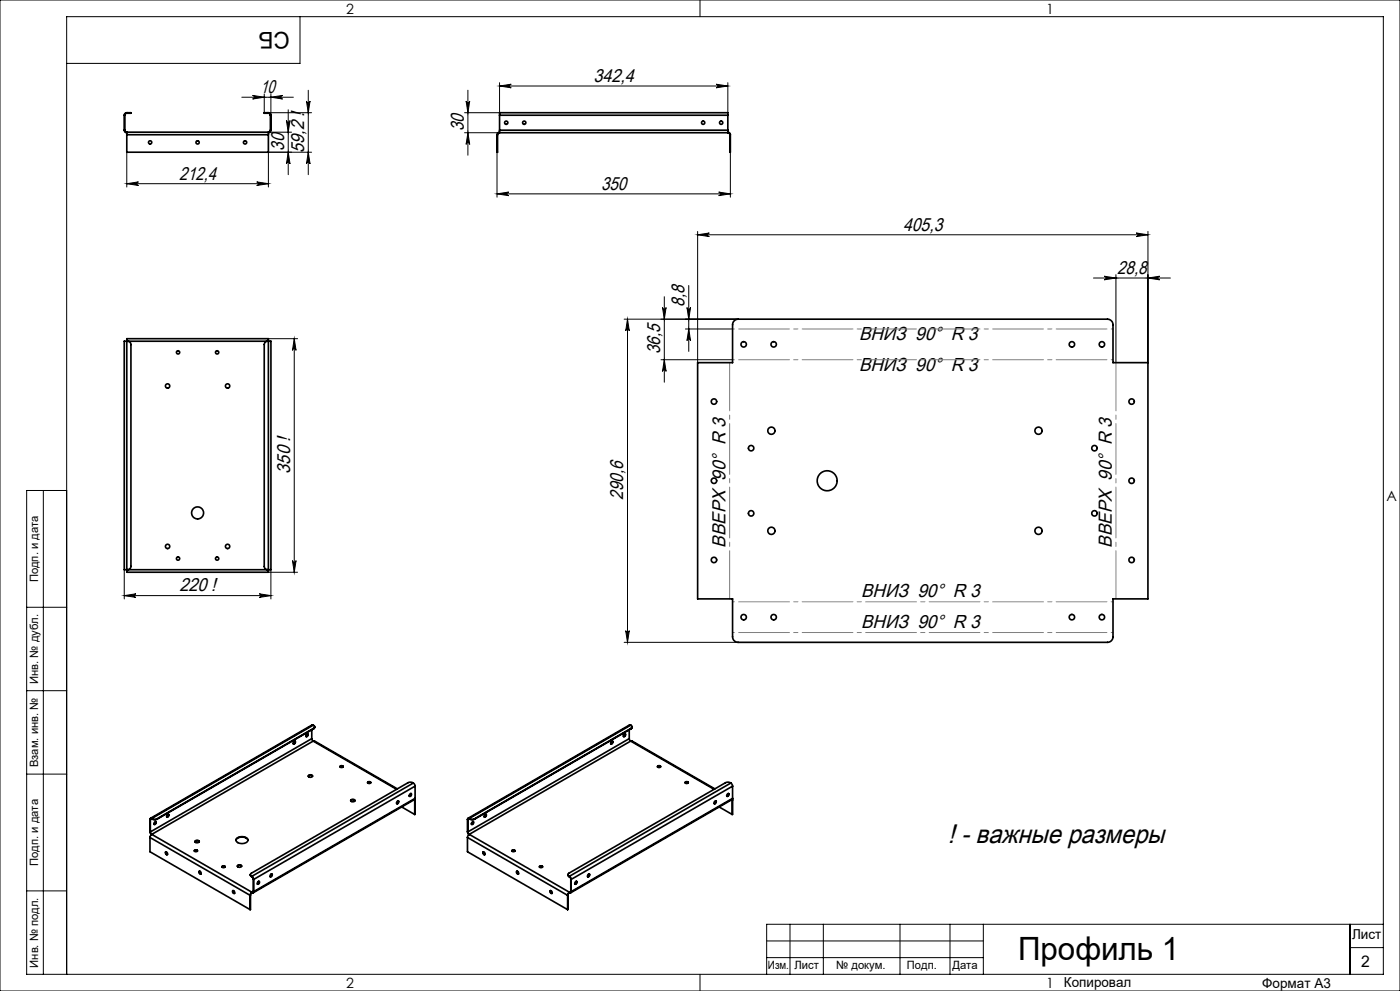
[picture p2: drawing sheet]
<svg xmlns="http://www.w3.org/2000/svg" width="420mm" height="297mm" viewBox="0 0 420 297" stroke-linecap="round" stroke-linejoin="round" font-family="sans-serif">
<g fill="none" stroke="#000" stroke-width=".3">
<path d="M0 0h420v297h-420zM90 5v14h-70M210 0v5M72.5 29.1h15.5M75.8 28.6l3.5 .5-3.5 .6a.54 .54 0 0 0 .5-.6 .54 .54 0 0 0-.5-.5zM79.3 28.1v5.7M80.5 33.8h13M80.5 39.6h7M81.3 28.1v6.4M81.3 29.1l3.5-.5a.54 .54 0 0 0-.5 .5 .54 .54 0 0 0 .5 .6zM85.9 36.1a.54 .54 0 0 0 .6 .5 .54 .54 0 0 0 .5-.5l-.5 3.5zM86.5 32.9v19.4"/>
<path d="M91.9 30.3a.54 .54 0 0 0 .6 .5 .54 .54 0 0 0 .5-.5l-.5 3.5zM92.5 27v25.3M139.4 39.8h10.5M139.8 30.3a.54 .54 0 0 0 .6 .5 .54 .54 0 0 0 .5-.5l-.5 3.5zM140.4 39.8l.5 3.5a.54 .54 0 0 0-.5-.5 .54 .54 0 0 0-.6 .5zM140.4 27v19.5M149.9 24.8v9h-10.5M149.9 25.8h68.4M149.9 25.8l3.5-.6a.54 .54 0 0 0-.5 .6 .54 .54 0 0 0 .5 .5zM214.8 25.2l3.5 .6-3.5 .5a.54 .54 0 0 0 .6-.5 .54 .54 0 0 0-.6-.6zM218.3 24.8v9M38 45.6v10.5"/>
<path d="M38 55.1h42.5M38 55.1l3.5-.6a.54 .54 0 0 0-.5 .6 .54 .54 0 0 0 .5 .5zM77 54.5l3.5 .6-3.5 .5a.54 .54 0 0 0 .5-.5 .54 .54 0 0 0-.5-.6zM86.5 45.6l.5 3.5a.54 .54 0 0 0-.5-.5 .54 .54 0 0 0-.6 .5zM92.5 45.6l.5 3.5a.54 .54 0 0 0-.5-.5 .54 .54 0 0 0-.6 .5zM93.5 45.6h-13v10.5M149.1 45.6v13.5M149.1 58.1h70M149.1 58.1l3.5-.5a.54 .54 0 0 0-.5 .5 .54 .54 0 0 0 .5 .5zM215.6 57.6l3.5 .5-3.5 .5a.54 .54 0 0 0 .5-.5 .54 .54 0 0 0-.5-.5zM219.1 45.6v13.5M209.3 70.4l3.5-.6a.54 .54 0 0 0-.5 .6 .54 .54 0 0 0 .5 .5z"/>
<path d="M209.3 69.4v39.3M209.3 70.4h135.1M340.9 69.8l3.5 .6-3.5 .5a.54 .54 0 0 0 .5-.5 .54 .54 0 0 0-.5-.6zM344.4 69.4v39.3M187.2 95.7h34.2M188.2 95.7l.6 3.5a.54 .54 0 0 0-.6-.6 .54 .54 0 0 0-.5 .6zM188.2 95.7v96.8M198.8 92.2a.54 .54 0 0 0 .5 .5 .54 .54 0 0 0 .5-.5l-.5 3.5zM199.3 88.9v25.6M205.6 98.6h14.2M206.1 92.2a.54 .54 0 0 0 .5 .5 .54 .54 0 0 0 .6-.5l-.6 3.5zM206.6 85.6v19.7"/>
<path d="M206.6 98.6l.6 3.5a.54 .54 0 0 0-.6-.5 .54 .54 0 0 0-.5 .5zM328 83.3h23.1M331.3 82.8l3.5 .5-3.5 .6a.54 .54 0 0 0 .5-.6 .54 .54 0 0 0-.5-.5zM334.8 82.3v26.4M344.4 83.3l3.5-.5a.54 .54 0 0 0-.5 .5 .54 .54 0 0 0 .5 .6zM80.5 101.5h8.8M88.3 101.5l.5 3.5a.54 .54 0 0 0-.5-.5 .54 .54 0 0 0-.6 .5zM88.3 101.5v70M198.3 107.8h21.5M199.3 107.8l.5 3.5a.54 .54 0 0 0-.5-.5 .54 .54 0 0 0-.5 .5zM13 147v145M20 147h-12v145h407v-287h-395v287"/>
<path d="M37.3 178.5l3.5-.5a.54 .54 0 0 0-.5 .5 .54 .54 0 0 0 .5 .5zM37.3 170.8v8.7M37.3 178.5h44M77.8 178l3.5 .5-3.5 .5a.54 .54 0 0 0 .5-.5 .54 .54 0 0 0-.5-.5zM80.5 171.5h8.8M81.3 170.8v8.7M87.7 168a.54 .54 0 0 0 .6 .5 .54 .54 0 0 0 .5-.5l-.5 3.5zM8 182h12M187.2 192.5h34.2M187.7 189a.54 .54 0 0 0 .5 .5 .54 .54 0 0 0 .6-.5l-.6 3.5zM8 207h12M8 232h12"/>
<path d="M8 267h12M237 277v15M247 277v15M270 277v15M285 277v15M295 277v15M405 277v15M415 277h-185v15M210 292v5M230 287h65M230 282h65M405 284h10"/>
</g>
<path d="M219.8 98.6h114.1M219.8 107.8h114.1M333.9 180.4h-114.1M333.9 189.6h-114.1" fill="none" stroke="#808080" stroke-width=".3" stroke-dasharray="15.2 1.3 1.3 1.3" stroke-dashoffset="-1.8"/>
<path d="M334.8 108.7v70.8M218.9 179.5v-70.8" fill="none" stroke="#808080" stroke-width=".3" stroke-dasharray="15.2 1.3 1.3 1.3" stroke-dashoffset=".8"/>
<g fill="#000">
<path d="M81.3 29.1l3.5-.5a.54 .54 0 0 0-.5 .5 .54 .54 0 0 0 .5 .6zM75.8 28.6l3.5 .5-3.5 .6a.54 .54 0 0 0 .5-.6 .54 .54 0 0 0-.5-.5zM214.8 25.2l3.5 .6-3.5 .5a.54 .54 0 0 0 .6-.5 .54 .54 0 0 0-.6-.6zM149.9 25.8l3.5-.6a.54 .54 0 0 0-.5 .6 .54 .54 0 0 0 .5 .5zM344.4 83.3l3.5-.5a.54 .54 0 0 0-.5 .5 .54 .54 0 0 0 .5 .6zM331.3 82.8l3.5 .5-3.5 .6a.54 .54 0 0 0 .5-.6 .54 .54 0 0 0-.5-.5zM340.9 69.8l3.5 .6-3.5 .5a.54 .54 0 0 0 .5-.5 .54 .54 0 0 0-.5-.6zM209.3 70.4l3.5-.6a.54 .54 0 0 0-.5 .6 .54 .54 0 0 0 .5 .5z"/>
<path d="M85.9 36.1a.54 .54 0 0 0 .6 .5 .54 .54 0 0 0 .5-.5l-.5 3.5zM86.5 45.6l.5 3.5a.54 .54 0 0 0-.5-.5 .54 .54 0 0 0-.6 .5zM88.3 101.5l.5 3.5a.54 .54 0 0 0-.5-.5 .54 .54 0 0 0-.6 .5zM87.7 168a.54 .54 0 0 0 .6 .5 .54 .54 0 0 0 .5-.5l-.5 3.5zM188.2 95.7l.6 3.5a.54 .54 0 0 0-.6-.6 .54 .54 0 0 0-.5 .6zM187.7 189a.54 .54 0 0 0 .5 .5 .54 .54 0 0 0 .6-.5l-.6 3.5z"/>
<path d="M38 55.1l3.5-.6a.54 .54 0 0 0-.5 .6 .54 .54 0 0 0 .5 .5zM77 54.5l3.5 .6-3.5 .5a.54 .54 0 0 0 .5-.5 .54 .54 0 0 0-.5-.6zM37.3 178.5l3.5-.5a.54 .54 0 0 0-.5 .5 .54 .54 0 0 0 .5 .5zM77.8 178l3.5 .5-3.5 .5a.54 .54 0 0 0 .5-.5 .54 .54 0 0 0-.5-.5z"/>
<path d="M92.5 45.6l.5 3.5a.54 .54 0 0 0-.5-.5 .54 .54 0 0 0-.6 .5zM91.9 30.3a.54 .54 0 0 0 .6 .5 .54 .54 0 0 0 .5-.5l-.5 3.5zM140.4 39.8l.5 3.5a.54 .54 0 0 0-.5-.5 .54 .54 0 0 0-.6 .5zM139.8 30.3a.54 .54 0 0 0 .6 .5 .54 .54 0 0 0 .5-.5l-.5 3.5zM206.6 98.6l.6 3.5a.54 .54 0 0 0-.6-.5 .54 .54 0 0 0-.5 .5zM206.1 92.2a.54 .54 0 0 0 .5 .5 .54 .54 0 0 0 .6-.5l-.6 3.5zM199.3 107.8l.5 3.5a.54 .54 0 0 0-.5-.5 .54 .54 0 0 0-.5 .5zM198.8 92.2a.54 .54 0 0 0 .5 .5 .54 .54 0 0 0 .5-.5l-.5 3.5z"/>
<path d="M149.1 58.1l3.5-.5a.54 .54 0 0 0-.5 .5 .54 .54 0 0 0 .5 .5zM215.6 57.6l3.5 .5-3.5 .5a.54 .54 0 0 0 .5-.5 .54 .54 0 0 0-.5-.5z"/>
</g>
<g fill="none" stroke="#000" stroke-width=".5">
<path d="M37.3 39l.2 .6 .5 .2M37.3 34.5h.1M37.3 39h.1M37.3 34.5v4.5M37.4 39l.2 .4 .4 .2M37.4 34.5v4.5M38 39.6v.8M38 33.8l-.5 .2-.2 .5M38 33.9l-.4 .2-.2 .4M38 33.8v.1M38 39.6h42.5M38 33.9h.3"/>
<path d="M38 33.8h.3M38.3 33.8h1v.1h-1M38.3 33.8v.1M80.3 33.8h-1v.1h1M80.3 33.8v.1M80.3 33.9h.2M80.3 33.8h.2M80.5 39.6v.8M80.5 33.9l.4 .2 .2 .4M80.5 33.8l.6 .2 .2 .5M80.5 33.8v.1M81.1 39l-.2 .4-.4 .2"/>
<path d="M81.1 34.5h.2M81.1 39h.2M81.1 34.5v4.5M81.3 39l-.2 .6-.6 .2M81.3 34.5v4.5M149.9 39v.8M149.9 34.5v-.7h68.4v.7M149.9 39.6l-.6 .2-.2 .6M149.9 39.8l-.5 .2-.1 .4M149.9 34.5h68.4M149.9 39h68.4M149.9 39.8h68.4"/>
<path d="M149.9 34.5v4.5M218.3 39v.8M218.3 39.6l.6 .2 .2 .6M218.3 39.8l.5 .2 .1 .4M218.3 34.5v4.5M38 40.4v5.2h42.5v-5.2M38 40.4h42.5M149.1 40.4v5.2h.2v-5.2M149.1 40.4h.2M218.9 40.4v5.2h.2v-5.2M218.9 40.4h.2M220.3 96.1l1.1-.4h110.8a1.67 1.67 0 0 1 1.7 1.6v11.4h10.5v70.8h-10.5v11.3a1.67 1.67 0 0 1-1.7 1.7h-110.8a1.67 1.67 0 0 1-1.6-1.7v-11.3h-10.5v-70.8h10.5v-11.4z"/>
<path d="M38 102.3h-.7v68.4h.7M38 102.3v-.8h42.5v.8M38 102.3v68.4M38 102.3h42.5M38.3 102.3a1 1 0 0 1 1 1v66.4a1 1 0 0 1-1 1M80.3 102.3a1 1 0 0 0-1 1v66.4a1 1 0 0 0 1 1M80.5 102.3h.8v68.4h-.8M80.5 102.3v68.4M38 170.7v.8h42.5v-.8M38 170.7h42.5M92.3 219.9l-.1 .5-.4 .3M93.5 218.7v2.7"/>
<path d="M94 217.3a.48 .48 0 0 1 .4 .4 .48 .48 0 0 1-.3 .6M94 217.3h-.4l-48.5 28M94 217.3l-48.5 28M94.1 218.3l-47 27.1M94.1 218.3v.1M94.1 218.4l-47 27.1M94.4 217.8l-.3 .6M187.5 219.9v.5l-.4 .3M188.8 218.7v2.7M189.2 217.3a.48 .48 0 0 1 .4 .4 .48 .48 0 0 1-.2 .6M189.2 217.3h-.4l-48.4 28M189.2 217.3l-48.4 28"/>
<path d="M189.4 218.3l-47 27.1M189.4 218.3v.1M189.4 218.4l-47 27.1M189.7 217.8l-.3 .6M88.2 222.3l.2-.2a.4 .4 0 0 1 .1 .6 .4 .4 0 0 1-.6 .1zM88.5 222.1l-.1 .5-.4 .3M92 220.1l.2-.2a.4 .4 0 0 1 .2 .6 .4 .4 0 0 1-.6 .1zM92.5 232.6a.81 .81 0 0 1 1.3 0M92.6 232.4a.57 .57 0 0 1 .7-.3 .57 .57 0 0 1 .3 .7 .61 .61 0 0 1-.7 .2 .61 .61 0 0 1-.3-.6zM93.5 221.4l.5 .7M93.5 221.4l-48.4 27.9M94 222.1h.3l24.9 14.3"/>
<path d="M94 222.1l-48.5 28M94 222.1l25 14.5M102 229.8l.5-.2 .4 .2M102 229.6a.43 .43 0 0 1 .6-.2 .43 .43 0 0 1 .2 .5l-.5 .1zM105.2 240a.81 .81 0 0 1 1.3 0M105.3 239.7a.57 .57 0 0 1 .7-.2 .57 .57 0 0 1 .3 .7 .61 .61 0 0 1-.6 .1 .61 .61 0 0 1-.4-.6zM110.3 234.6l.5-.2 .4 .2M110.3 234.4a.43 .43 0 0 1 .5-.2 .43 .43 0 0 1 .3 .5h-.7zM122.8 238.5l.2 .1M123 238l.2-.2a.4 .4 0 0 1 .2 .6 .4 .4 0 0 1-.6 .1zM123.3 237.8l-.1 .5-.4 .3M124 234.7l.5 .9"/>
<path d="M124 234.7l-.7-.3-.9 .2-47 27.1a.43 .43 0 0 0-.3 .4 .43 .43 0 0 0 .3 .4M124 234.7l-48.4 27.9M124.2 239.7l.2 .1M124.4 239.6v.2M124.4 239.6l-48.5 28M124.4 239.8v4.3M124.5 239.5v.3M124.5 239.3l-.1 .3M124.5 235.6l-48.4 28M124.5 239.3l-48.4 27.9M124.5 235.6v3.7M124.5 239.8l-.1 4.3"/>
<path d="M124.5 239.8h-.1M183.4 222.3l.3-.2a.4 .4 0 0 1 .1 .6 .4 .4 0 0 1-.6 .1zM183.7 222.1v.5l-.5 .3M187.2 220.1l.3-.2a.4 .4 0 0 1 .1 .6 .4 .4 0 0 1-.6 .1zM188.8 221.4l.4 .7M188.8 221.4l-48.4 27.9M189.2 222.1h.4l24.9 14.3M189.2 222.1l-48.4 28M189.2 222.1l25 14.5M197.2 229.8l.5-.2 .5 .2M197.3 229.6a.43 .43 0 0 1 .5-.2 .43 .43 0 0 1 .3 .5l-.6 .1zM205.5 234.6l.5-.2 .5 .2"/>
<path d="M205.5 234.4a.43 .43 0 0 1 .6-.2 .43 .43 0 0 1 .2 .5h-.6zM218 238.5l.2 .1M218.2 238l.3-.2a.4 .4 0 0 1 .1 .6 .4 .4 0 0 1-.6 .1zM218.5 237.8v.5l-.4 .3M219.2 234.7l.6 .9M219.2 234.7l-.6-.3-.9 .2-47.1 27.1a.43 .43 0 0 0-.2 .4 .43 .43 0 0 0 .2 .4M219.2 234.7l-48.4 27.9M219.5 239.7l.2 .1M219.6 239.6l.1 .2M219.6 239.6l-48.4 28M219.7 239.8v4.3M219.7 239.5l.1 .3"/>
<path d="M219.8 239.3l-.2 .3M219.8 235.6v3.7M219.8 239.8l-.1 4.3M219.8 235.6l-48.4 28M219.8 239.3l-48.4 27.9M219.8 239.8h-.1M45 249.3l.4 .8M45 245.6l.1 .1M45 249.3h.1M45 251l30 17.3M45 251v4.3l30 17.3M45 245.6v3.7"/>
<path d="M45.1 249.3l.4 .8M45.1 245.7v3.6M45.5 250.1l-.5 .9M45.5 245.4h-.3l-.1 .3M45.5 245.3h-.4l-.1 .3M45.5 245.3l.2 .1M45.5 245.4l.2 .1M45.5 250.1l30.1 17.3M45.5 245.3v.1M45.5 245.4l-.4 .3M45.7 245.5l.7 .2 .7-.2M45.7 245.4l.7 .2 .7-.2"/>
<path d="M45.7 245.4v.1M46.4 246.4l.3-.2a.4 .4 0 0 1 .1 .6 .4 .4 0 0 1-.6 .1zM46.7 246.2v.6l-.5 .3M47.1 245.4v.1M49.7 255.3a.43 .43 0 0 1 .5 .3 .43 .43 0 0 1-.3 .5l-.3-.4zM49.8 255.3v.5l.4 .3M50.2 244.2l.3-.2a.4 .4 0 0 1 .1 .6 .4 .4 0 0 1-.6 .1zM50.5 244v.6l-.5 .3M58.3 255l.5-.2 .4 .2M58.3 254.9a.43 .43 0 0 1 .6-.2 .43 .43 0 0 1 .2 .5h-.7zM58.5 252.3a.81 .81 0 0 1 1.3 0M58.6 252a.57 .57 0 0 1 .7-.3 .57 .57 0 0 1 .3 .7 .61 .61 0 0 1-.7 .2 .61 .61 0 0 1-.3-.6z"/>
<path d="M66.6 259.8l.5-.2 .4 .2M66.6 259.6a.43 .43 0 0 1 .5-.2 .43 .43 0 0 1 .3 .6h-.5zM70.8 251.8a2.14 2.14 0 0 1 3.6 0M71 251.3a2.29 2.29 0 0 1 3.4 .4 2.08 2.08 0 0 1-3.3 .7l-.3-.4zM71.2 259.6a.81 .81 0 0 1 1.3 0M71.3 259.4a.57 .57 0 0 1 .7-.3 .57 .57 0 0 1 .3 .7 .61 .61 0 0 1-.6 .1 .61 .61 0 0 1-.4-.5zM119.2 240.2l.2-.2a.4 .4 0 0 1 .1 .6 .4 .4 0 0 1-.6 .1zM119.5 240l-.1 .5-.4 .3M120.5 241.8l3.9 2.3M140.2 249.3l.5 .8M140.2 249.3h.2M140.2 251l30.1 17.3"/>
<path d="M140.2 251v4.3l30.1 17.3M140.2 245.6v3.7M140.2 245.6l.2 .1M140.4 249.3l.4 .8M140.4 245.7v3.6M140.8 250.1l-.6 .9M140.8 245.4h-.3l-.1 .3M140.8 245.3h-.4l-.2 .3M140.8 245.4l.1 .1M140.8 250.1l30 17.3M140.8 245.3l.1 .1M140.8 245.3v.1"/>
<path d="M140.8 245.4l-.4 .3M140.9 245.4l.8 .2 .7-.2M140.9 245.5l.8 .2 .7-.2M140.9 245.4v.1M141.6 246.4l.3-.2a.4 .4 0 0 1 .1 .6 .4 .4 0 0 1-.6 .1zM141.9 246.2v.6l-.4 .3M142.4 245.4v.1M144.9 255.3a.43 .43 0 0 1 .6 .3 .43 .43 0 0 1-.3 .5l-.3-.4zM145 255.3l.1 .5 .4 .3M145.5 244.2l.2-.2a.4 .4 0 0 1 .1 .6 .4 .4 0 0 1-.6 .1zM145.8 244l-.1 .6-.4 .3M153.5 255l.5-.2 .5 .2"/>
<path d="M153.6 254.9a.43 .43 0 0 1 .5-.2 .43 .43 0 0 1 .3 .5h-.7zM161.8 259.8l.5-.2 .5 .2M161.8 259.6a.43 .43 0 0 1 .6-.2 .43 .43 0 0 1 .2 .6h-.5zM214.4 240.2l.3-.2a.4 .4 0 0 1 .1 .6 .4 .4 0 0 1-.6 .1zM214.7 240v.5l-.5 .3M215.8 241.8l3.9 2.3M59.8 261.1a.43 .43 0 0 1 .5 .3 .43 .43 0 0 1-.3 .5l-.3-.4zM59.8 261.1l.1 .5 .4 .3M69.8 266.9a.43 .43 0 0 1 .6 .3 .43 .43 0 0 1-.3 .6l-.3-.5zM69.9 266.9v.5l.5 .3M75 268.3v4.3M75.1 262.1l.3 .6"/>
<path d="M75.1 268.3h-.1M75.1 268.3l-.1 4.3M75.4 262.5l.2 .1M75.4 262.7l.2 .1M75.4 262.5v.2M75.6 262.8l.4 .7M75.6 262.6l.5 1M75.6 267.4l-.6 .9M75.6 267.5l-.5 .8M75.6 262.6v.2M75.6 267.4v.1M76 267.2l-.1 .2h-.3"/>
<path d="M76 263.5l.1 .1M76 267.2h.1M76 263.5v3.7M76 267.2l-.4 .2M76.1 267.2l-.2 .4-.3-.1M76.1 263.6v3.6M77.4 264.3l.3-.2a.4 .4 0 0 1 .1 .6 .4 .4 0 0 1-.6 .1zM77.7 264.1v.6l-.5 .3M81.2 262.1l.3-.2a.4 .4 0 0 1 .1 .6 .4 .4 0 0 1-.6 .1zM81.5 261.9v.5l-.5 .3M155 261.1a.43 .43 0 0 1 .6 .3 .43 .43 0 0 1-.3 .5l-.4-.4zM155.1 261.1v.5l.5 .3"/>
<path d="M165.1 266.9a.43 .43 0 0 1 .5 .3 .43 .43 0 0 1-.3 .6l-.3-.5zM165.1 266.9l.1 .5 .4 .3M170.3 268.3v4.3M170.4 262.1l.2 .6M170.4 268.3h-.1M170.4 268.3l-.1 4.3M170.6 262.5l.2 .1M170.6 262.7l.2 .1M170.6 262.5v.2M170.8 262.6l.6 1M170.8 262.8l.4 .7M170.8 267.4l-.5 .9"/>
<path d="M170.8 267.5l-.4 .8M170.8 262.6v.2M170.8 267.4v.1M171.2 267.2l-.1 .2h-.3M171.2 263.5l.2 .1M171.2 267.2h.2M171.2 263.5v3.7M171.2 267.2l-.4 .2M171.4 267.2l-.2 .4-.4-.1M171.4 263.6v3.6M172.6 264.3l.3-.2a.4 .4 0 0 1 .1 .6 .4 .4 0 0 1-.6 .1zM172.9 264.1v.6l-.4 .3"/>
<path d="M176.5 262.1l.2-.2a.4 .4 0 0 1 .1 .6 .4 .4 0 0 1-.6 .1zM176.8 261.9l-.1 .5-.4 .3"/>
<circle cx="151.9" cy="36.8" r=".49"/>
<circle cx="157.3" cy="36.8" r=".49"/>
<circle cx="210.9" cy="36.8" r=".49"/>
<circle cx="216.3" cy="36.8" r=".49"/>
<circle cx="45" cy="42.7" r=".49"/>
<circle cx="59.3" cy="42.7" r=".49"/>
<circle cx="73.5" cy="42.7" r=".49"/>
<circle cx="50.3" cy="115.7" r=".65"/>
<circle cx="53.4" cy="105.6" r=".49"/>
<circle cx="65.1" cy="105.6" r=".49"/>
<circle cx="68.3" cy="115.7" r=".65"/>
<circle cx="223.1" cy="103.2" r=".82"/>
<circle cx="232.1" cy="103.2" r=".82"/>
<circle cx="321.6" cy="103.2" r=".82"/>
<circle cx="330.6" cy="103.2" r=".82"/>
<circle cx="214.2" cy="120.4" r=".82"/>
<circle cx="225.3" cy="134.3" r=".82"/>
<circle cx="231.4" cy="129.1" r="1.08"/>
<circle cx="311.5" cy="129.1" r="1.08"/>
<circle cx="328.3" cy="134.3" r=".82"/>
<circle cx="339.5" cy="120.4" r=".82"/>
<circle cx="59.3" cy="153.7" r="1.8"/>
<circle cx="214.2" cy="144.1" r=".82"/>
<circle cx="225.3" cy="153.9" r=".82"/>
<circle cx="231.4" cy="159.1" r="1.08"/>
<circle cx="248.1" cy="144.1" r="3"/>
<circle cx="311.5" cy="159.1" r="1.08"/>
<circle cx="328.3" cy="153.9" r=".82"/>
<circle cx="339.5" cy="144.1" r=".82"/>
<circle cx="50.3" cy="163.8" r=".65"/>
<circle cx="53.4" cy="167.4" r=".49"/>
<circle cx="65.1" cy="167.4" r=".49"/>
<circle cx="68.3" cy="163.8" r=".65"/>
<circle cx="214.2" cy="167.8" r=".82"/>
<circle cx="339.5" cy="167.8" r=".82"/>
<circle cx="223.1" cy="185" r=".82"/>
<circle cx="232.1" cy="185" r=".82"/>
<circle cx="321.6" cy="185" r=".82"/>
<circle cx="330.6" cy="185" r=".82"/>
</g>
<text font-size="9.6" x="305.4" y="287.8">Профиль 1</text>
<text font-size="8" x="284.4" y="252.6">! - важные размеры</text>
<text font-size="6.9" x="86.9" y="9.4" transform="rotate(-180 86.9 9.4)">СБ</text>
<g font-size="5.6">
<text x="78.1" y="27.9">10</text>
<text x="178" y="24.5">342,4</text>
<text x="139.1" y="39.3" transform="rotate(-90 139.1 39.3)">30</text>
<text x="85.2" y="45.2" transform="rotate(-90 85.2 45.2)">30</text>
<text x="91.2" y="45.8" transform="rotate(-90 91.2 45.8)">59,2 !</text>
<text x="53.7" y="53.8">212,4</text>
<text x="180.3" y="56.8">350</text>
<text x="270.9" y="69.1">405,3</text>
<text x="335.1" y="82.1">28,8</text>
<text x="205.4" y="91.9" transform="rotate(-90 205.4 91.9)">8,8</text>
<text x="257.7" y="101.9">ВНИЗ 90° R 3</text>
<text x="198" y="106.2" transform="rotate(-90 198 106.2)">36,5</text>
<text x="257.7" y="111.2">ВНИЗ 90° R 3</text>
<text x="87" y="141.9" transform="rotate(-90 87 141.9)">350 !</text>
<text x="187" y="149.8" transform="rotate(-90 187 149.8)">290,6</text>
<text x="217.7" y="164.1" transform="rotate(-90 217.7 164.1)">ВВЕРХ 90° R 3</text>
<text x="333.6" y="164.1" transform="rotate(-90 333.6 164.1)">ВВЕРХ 90° R 3</text>
<text x="53.8" y="177.3">220 !</text>
<text x="258.4" y="179.1">ВНИЗ 90° R 3</text>
<text x="258.4" y="188.3">ВНИЗ 90° R 3</text>
</g>
<text font-size="4.8" x="408.3" y="289.7">2</text>
<g font-size="4.2">
<text x="103.8" y="4.2">2</text>
<text x="313.8" y="4.2">1</text>
<text x="415.9" y="150.2">A</text>
<text x="103.8" y="296.2">2</text>
<text x="313.8" y="296.2">1</text>
</g>
<g font-size="4.1">
<text x="405.6" y="281.5">Лист</text>
<text x="319.2" y="295.9">Копировал</text>
<text x="378.7" y="296">Формат А3</text>
</g>
<g font-size="3.4">
<text x="11.4" y="174.5" transform="rotate(-90 11.4 174.5)">Подп. и дата</text>
<text x="11.4" y="205" transform="rotate(-90 11.4 205)">Инв. № дубл.</text>
<text x="11.4" y="229.9" transform="rotate(-90 11.4 229.9)">Взам. инв. №</text>
<text x="11.4" y="259.5" transform="rotate(-90 11.4 259.5)">Подп. и дата</text>
<text x="11.4" y="290" transform="rotate(-90 11.4 290)">Инв. № подл.</text>
<text x="230.4" y="290.4">Изм.</text>
<text x="238.3" y="290.4">Лист</text>
<text x="250.9" y="290.4">№ докум.</text>
<text x="272.1" y="290.4">Подп.</text>
<text x="285.7" y="290.5">Дата</text>
</g>
</svg>
